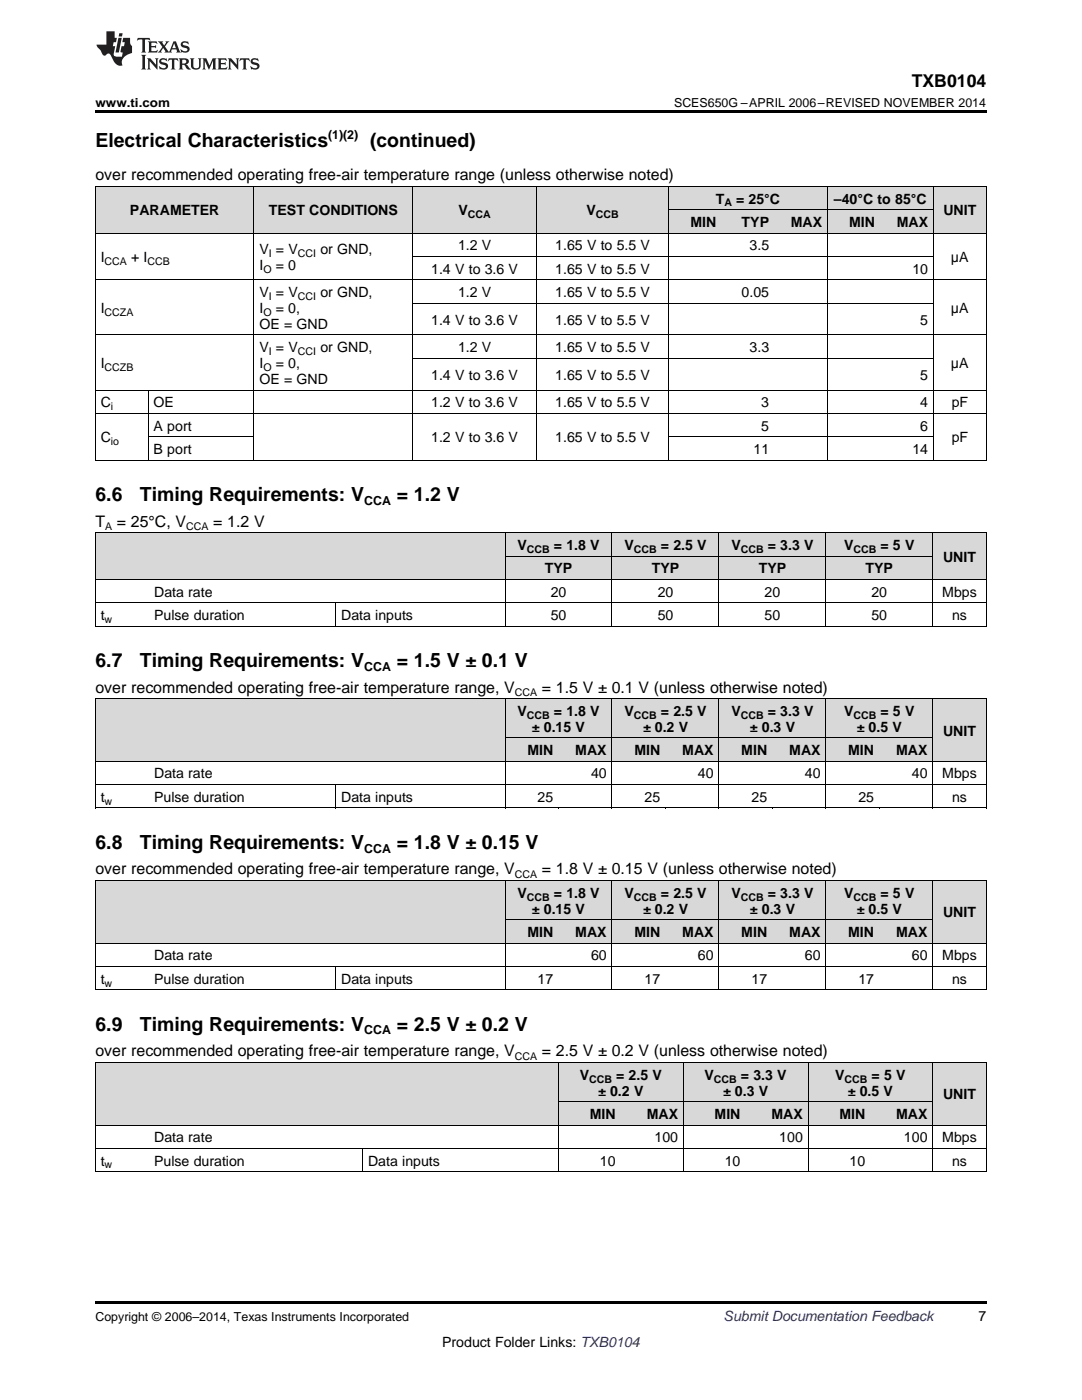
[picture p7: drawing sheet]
<svg xmlns="http://www.w3.org/2000/svg" width="216mm" height="279mm" viewBox="0 0 216 279" stroke-linecap="round" stroke-linejoin="round" font-family="sans-serif">
<g fill="#d8d8d8">
<path d="M19 212.1h10.7v12.5h-10.7z"/>
<path d="M29.7 212.1h42.7v12.5h-42.7z"/>
<path d="M72.4 212.1h39.1v12.5h-39.1z"/>
<path d="M111.5 219.9h12.4v4.7h-12.4z"/>
<path d="M123.9 219.9h12.5v4.7h-12.5z"/>
<path d="M136.4 219.9h12.4v4.7h-12.4z"/>
<path d="M148.8 219.9h12.5v4.7h-12.5z"/>
<path d="M161.3 219.9h12.4v4.7h-12.4z"/>
<path d="M173.7 219.9h12.5v4.7h-12.5z"/>
<path d="M186.2 212.1h10.6v12.5h-10.6z"/>
<path d="M111.5 212.1h12.4v7.8h-12.4z"/>
<path d="M123.9 212.1h12.5v7.8h-12.5z"/>
<path d="M136.4 212.1h12.4v7.8h-12.4z"/>
<path d="M148.8 212.1h12.5v7.8h-12.5z"/>
<path d="M161.3 212.1h12.4v7.8h-12.4z"/>
<path d="M173.7 212.1h12.5v7.8h-12.5z"/>
<path d="M19 175.8h10.7v12.5h-10.7z"/>
<path d="M29.7 175.8h37.3v12.5h-37.3z"/>
<path d="M67 175.8h33.8v12.5h-33.8z"/>
<path d="M100.8 183.6h10.7v4.7h-10.7z"/>
<path d="M111.5 183.6h10.7v4.7h-10.7z"/>
<path d="M122.2 183.6h10.6v4.7h-10.6z"/>
<path d="M132.8 183.6h10.7v4.7h-10.7z"/>
<path d="M143.5 183.6h10.7v4.7h-10.7z"/>
<path d="M154.2 183.6h10.6v4.7h-10.6z"/>
<path d="M164.8 183.6h10.7v4.7h-10.7z"/>
<path d="M175.5 183.6h10.7v4.7h-10.7z"/>
<path d="M186.2 175.8h10.6v12.5h-10.6z"/>
<path d="M100.8 175.8h10.7v7.8h-10.7z"/>
<path d="M111.5 175.8h10.7v7.8h-10.7z"/>
<path d="M122.2 175.8h10.6v7.8h-10.6z"/>
<path d="M132.8 175.8h10.7v7.8h-10.7z"/>
<path d="M143.5 175.8h10.7v7.8h-10.7z"/>
<path d="M154.2 175.8h10.6v7.8h-10.6z"/>
<path d="M164.8 175.8h10.7v7.8h-10.7z"/>
<path d="M175.5 175.8h10.7v7.8h-10.7z"/>
<path d="M19 139.5h10.7v12.5h-10.7z"/>
<path d="M29.7 139.5h37.3v12.5h-37.3z"/>
<path d="M67 139.5h33.8v12.5h-33.8z"/>
<path d="M100.8 147.3h10.7v4.7h-10.7z"/>
<path d="M111.5 147.3h10.7v4.7h-10.7z"/>
<path d="M122.2 147.3h10.6v4.7h-10.6z"/>
<path d="M132.8 147.3h10.7v4.7h-10.7z"/>
<path d="M143.5 147.3h10.7v4.7h-10.7z"/>
<path d="M154.2 147.3h10.6v4.7h-10.6z"/>
<path d="M164.8 147.3h10.7v4.7h-10.7z"/>
<path d="M175.5 147.3h10.7v4.7h-10.7z"/>
<path d="M186.2 139.5h10.6v12.5h-10.6z"/>
<path d="M100.8 139.5h10.7v7.8h-10.7z"/>
<path d="M111.5 139.5h10.7v7.8h-10.7z"/>
<path d="M122.2 139.5h10.6v7.8h-10.6z"/>
<path d="M132.8 139.5h10.7v7.8h-10.7z"/>
<path d="M143.5 139.5h10.7v7.8h-10.7z"/>
<path d="M154.2 139.5h10.6v7.8h-10.6z"/>
<path d="M164.8 139.5h10.7v7.8h-10.7z"/>
<path d="M175.5 139.5h10.7v7.8h-10.7z"/>
<path d="M19 106.4h10.7v9.3h-10.7z"/>
<path d="M29.7 106.4h37.3v9.3h-37.3z"/>
<path d="M67 106.4h33.8v9.3h-33.8z"/>
<path d="M100.8 111h10.7v4.7h-10.7z"/>
<path d="M111.5 111h10.7v4.7h-10.7z"/>
<path d="M122.2 111h10.6v4.7h-10.6z"/>
<path d="M132.8 111h10.7v4.7h-10.7z"/>
<path d="M143.5 111h10.7v4.7h-10.7z"/>
<path d="M154.2 111h10.6v4.7h-10.6z"/>
<path d="M164.8 111h10.7v4.7h-10.7z"/>
<path d="M175.5 111h10.7v4.7h-10.7z"/>
<path d="M186.2 106.4h10.6v9.3h-10.6z"/>
<path d="M100.8 106.4h10.7v4.6h-10.7z"/>
<path d="M111.5 106.4h10.7v4.6h-10.7z"/>
<path d="M122.2 106.4h10.6v4.6h-10.6z"/>
<path d="M132.8 106.4h10.7v4.6h-10.7z"/>
<path d="M143.5 106.4h10.7v4.6h-10.7z"/>
<path d="M154.2 106.4h10.6v4.6h-10.6z"/>
<path d="M164.8 106.4h10.7v4.6h-10.7z"/>
<path d="M175.5 106.4h10.7v4.6h-10.7z"/>
<path d="M19 37.3h10.6v9.3h-10.6z"/>
<path d="M29.6 37.3h21.1v9.3h-21.1z"/>
<path d="M50.7 37.3h31.7v9.3h-31.7z"/>
<path d="M82.4 37.3h24.7v9.3h-24.7z"/>
<path d="M107.1 37.3h26.4v9.3h-26.4z"/>
<path d="M133.5 41.9h10.5v4.7h-10.5z"/>
<path d="M144 41.9h10.6v4.7h-10.6z"/>
<path d="M154.6 41.9h10.5v4.7h-10.5z"/>
<path d="M165.1 41.9h10.6v4.7h-10.6z"/>
<path d="M175.7 41.9h10.6v4.7h-10.6z"/>
<path d="M186.3 37.3h10.5v9.3h-10.5z"/>
<path d="M133.5 37.3h10.5v4.6h-10.5z"/>
<path d="M144 37.3h10.6v4.6h-10.6z"/>
<path d="M154.6 37.3h10.5v4.6h-10.5z"/>
<path d="M165.1 37.3h10.6v4.6h-10.6z"/>
<path d="M175.7 37.3h10.6v4.6h-10.6z"/>
</g>
<g fill="#000">
<path d="M19 22h177.8v.5h-177.8zM19 91.8l.2 .1zM50.6 91.8l.1 .1zM82.3 91.8l.1 .1zM107 91.8l.1 .1zM133.3 91.8l.2 .1zM143.9 91.8l.1 .1zM154.5 91.8l.1 .1zM165 91.8l.1 .1zM175.6 91.8l.1 .1zM186.2 91.8l.1 .1zM196.7 91.8l.1 .1z"/>
<path d="M19 125h.2zM66.9 125h.1zM100.7 125h.1zM111.4 125h.1zM122.1 125h.1zM132.7 125h.1zM143.4 125h.1zM154.1 125h.1zM164.7 125h.1zM175.4 125h.1zM186.1 125h.1zM196.7 125h.1z"/>
<path d="M19 161.3h.2zM66.9 161.3h.1zM100.7 161.3h.1zM111.4 161.3h.1zM122.1 161.3h.1zM132.7 161.3h.1zM143.4 161.3h.1zM154.1 161.3h.1zM164.7 161.3h.1zM175.4 161.3h.1zM186.1 161.3h.1zM196.7 161.3h.1z"/>
<path d="M19 197.6h.2zM66.9 197.6h.1zM100.7 197.6h.1zM111.4 197.6h.1zM122.1 197.6h.1zM132.7 197.6h.1zM143.4 197.6h.1zM154.1 197.6h.1zM164.7 197.6h.1zM175.4 197.6h.1zM186.1 197.6h.1zM196.7 197.6h.1z"/>
<path d="M19 233.9h.2zM72.3 233.9h.1zM111.4 233.9h.1zM123.8 233.9h.1zM136.3 233.9h.1zM148.7 233.9h.1zM161.2 233.9h.1zM173.6 233.9h.1zM186.1 233.9h.1zM196.7 233.9h.1zM19 259.7h177.8v.5h-177.8z"/>
</g>
<g fill="none" stroke="#000" stroke-width=".2">
<path d="M19 37.2h177.8M19.1 37.2v54.7M50.7 37.2v54.7M82.4 37.2v54.7M107 37.2v54.7M133.4 37.2v54.7M165.1 37.2v54.7M186.2 37.2v54.7M196.8 37.2v54.7M19 55.8h177.8M19 46.5h177.8M82.4 51.2h103.9"/>
<path d="M133.5 41.9h52.7M19 77.8h177.8M19 66.8h177.8M29.5 77.9v14M82.4 71.5h103.9M82.4 60.5h103.9M19 91.8h177.8M19 82.5h177.8M29.6 87.2h21.1M133.5 87.2h52.8M19 106.3h177.8v18.7M19 115.6h177.8"/>
<path d="M19.1 106.3v18.7M100.8 106.3v18.7M100.8 111h85.3M122.1 106.3v18.7M143.5 106.3v18.7M164.8 106.3v18.7M186.1 106.3v18.7M19 139.4h177.8M19 124.9h177.8M19 120.3h177.8M19.1 139.5v21.8M67 120.3v4.7"/>
<path d="M100.8 139.5v21.8M122.1 139.5v21.8M143.5 139.5v21.8M164.8 139.5v21.8M186.1 139.5v21.8M196.8 139.5v21.8M19 156.6h177.8M19 151.9h177.8M67 156.6v4.7M100.8 147.3h85.3M19 175.7l177.8 .1v21.8M19 161.2h177.8"/>
<path d="M19.1 175.8v21.8M100.8 175.8v21.8M122.1 175.8v21.8M143.5 175.8v21.8M164.8 175.8v21.8M186.1 175.8v21.8M19 197.5h177.8M19 192.9h177.8M19 188.2h177.8M67 192.9v4.7M100.8 183.6h85.3M19 212l177.8 .1v21.8"/>
<path d="M19.1 212.1v21.8M111.4 212.1v21.8M111.5 219.9h74.7M136.3 212.1v21.8M161.2 212.1v21.8M186.1 212.1v21.8M19 233.8h177.8M19 229.2h177.8M19 224.5h177.8M72.3 229.2v4.7"/>
</g>
<g fill="#231f20">
<path d="M27.5 7.6l-.1 .5 .4-.2h.6v.1v2.1l-.2 .4h1l-.3-.4v-2.1l.1-.1h.5l.5 .2-.2-.5zM29.5 8.3l.2 .3v1.5l-.2 .4h1.8l.2-.6a1.04 1.04 0 0 1-1.3 .2v-.7h.6l.3 .2v-.6l-.3 .2h-.6v-.6l.8-.1 .4 .3-.2-.5zM31.5 8.3l.9 1.1-.9 1.1h.8l-.2-.2 .5-.7 .4 .7-.2 .2h1.5l-.1-.2 .1-.4h.9l.1 .4-.2 .2h1l-.3-.3-.7-1.9h-.5l-.9 2-.8-1 .9-1h-.8l.1 .3-.3 .5-.4-.6 .2-.2zM34.7 8.6l.4 1h-.7zM36.3 8.4a.63 .63 0 0 0-.2 .7 .63 .63 0 0 0 .6 .4l.6 .2 .1 .2a.75 .75 0 0 1-.7 .4 .75 .75 0 0 1-.6-.5l.1 .7 .1-.1a1.11 1.11 0 0 0 1.5-.6 1.13 1.13 0 0 0-1.2-.8l-.1-.4a1.04 1.04 0 0 1 1.2 .2l-.2-.5-.1 .1-.5-.2zM28.2 10.9l.2 .4v2.2l-.2 .4h1l-.3-.4v-2.2l.3-.4zM29.3 11.6l.3 .4v1.5l-.3 .4h.8l-.2-.4v-1.3l1.5 1.7v-1.9l.2-.4h-.7l.2 .4v.9l-1.1-1.3zM32 11.8a.62 .62 0 0 0-.2 .7 .62 .62 0 0 0 .6 .4l.6 .1 .1 .3a.76 .76 0 0 1-.7 .3 .76 .76 0 0 1-.6-.4l.1 .7 .1-.1a1.11 1.11 0 0 0 1.5-.6 1.13 1.13 0 0 0-1.2-.8l-.1-.4a1.04 1.04 0 0 1 1.2 .2l-.2-.6-.1 .1-.5-.1zM33.7 11.6l-.2 .6a.61 .61 0 0 1 .8-.3v1.6l-.2 .4h.9l-.2-.4v-1.6a.63 .63 0 0 1 .8 .3l-.2-.6zM35.6 11.6l.3 .4v1.5l-.3 .4h1l-.2-.2v-.8l.5 .2a.76 .76 0 0 0 1.2 .7l-1-1a.58 .58 0 0 0 .6-.5 .58 .58 0 0 0-.5-.6zM36.4 11.9h.1a.45 .45 0 0 1 .5 .1 .45 .45 0 0 1 .1 .5l-.7 .2zM37.9 11.6l.2 .2a2.17 2.17 0 0 0 .3 1.9 .99 .99 0 0 0 1.6-.6v-1.1l.2-.4h-.7l.2 .2a1.92 1.92 0 0 1-.2 1.8 .6 .6 0 0 1-.9-.5v-1.1l.2-.4zM40.4 11.6l.2 .4v1.5l-.2 .4h.7l-.2-.4v-1.4l.8 1.8 .8-1.8v1.4l-.2 .4h.9l-.2-.4v-1.5l.2-.4h-.8l-.6 1.5-.6-1.5zM43.4 11.6l.2 .4v1.5l-.2 .4h1.8l.2-.6a1.04 1.04 0 0 1-1.3 .1v-.6h.5l.4 .2v-.6l-.4 .2h-.5v-.7h.8l.3 .3-.1-.6zM45.5 11.6l.2 .4v1.5l-.2 .4h.7l-.2-.4v-1.3l1.5 1.7v-1.9l.2-.4h-.7l.2 .4v.9l-1.1-1.3zM47.9 11.6l-.1 .6a.61 .61 0 0 1 .8-.3v1.6l-.3 .4h1l-.3-.4 .1-1.6a.63 .63 0 0 1 .7 .3l-.1-.6zM50.2 11.8a.62 .62 0 0 0-.2 .7 .62 .62 0 0 0 .6 .4l.6 .1 .2 .3a.76 .76 0 0 1-.8 .3 .76 .76 0 0 1-.6-.4l.1 .7 .2-.1a1.11 1.11 0 0 0 1.5-.6 1.13 1.13 0 0 0-1.3-.8l-.1-.4a1.04 1.04 0 0 1 1.2 .2l-.1-.6-.2 .1-.5-.1z"/>
<path d="M21.2 6.3v2.6h-1.9l.1 .4 .7 .9a.91 .91 0 0 0 1 .8 .56 .56 0 0 1 .5-.3 .56 .56 0 0 1 .5 .3l.4 .8a1.53 1.53 0 0 0 1.9 1.2 1.54 1.54 0 0 1 1-2.1l.9-.3v-1.4a1.52 1.52 0 0 1-.3-1.6h-1.4l-.2 .8h.5l-.2 .8h-.4l-.2 1v.2l.4 .1-.2 .8a1.93 1.93 0 0 1-1.6-.3l.3-1.8h-.5l.2-.8h.4l.2-.8h-.4v-1.3zM23.6 7.6l-.6 2.9h.7l.6-2.9zM23.8 6.6l-.1 .7h.6l.2-.7z"/>
</g>
<g font-size="3.9">
<text x="19" y="29.3">Electrical Characteristics</text>
<text x="73.8" y="29.3">(continued)</text>
<text x="19" y="99.9">6.6</text>
<text x="27.9" y="99.9">Timing Requirements: V</text>
<text x="79.2" y="99.9">= 1.2 V</text>
<text x="19" y="133.1">6.7</text>
<text x="27.9" y="133.1">Timing Requirements: V</text>
<text x="79.2" y="133.1">= 1.5 V ± 0.1 V</text>
<text x="19" y="169.4">6.8</text>
<text x="27.9" y="169.4">Timing Requirements: V</text>
<text x="79.2" y="169.4">= 1.8 V ± 0.15 V</text>
<text x="19" y="205.7">6.9</text>
<text x="27.9" y="205.7">Timing Requirements: V</text>
<text x="79.2" y="205.7">= 2.5 V ± 0.2 V</text>
</g>
<text font-size="3.5" x="181.9" y="17.3">TXB0104</text>
<g font-size="3.2">
<text x="19" y="36">over recommended operating free-air temperature range (unless otherwise noted)</text>
<text x="19" y="105.1">T</text>
<text x="23.3" y="105.1">= 25°C, V</text>
<text x="42.5" y="105.1">= 1.2 V</text>
<text x="19" y="138.2">over recommended operating free-air temperature range, V</text>
<text x="108.1" y="138.2">= 1.5 V ± 0.1 V (unless otherwise noted)</text>
<text x="19" y="174.5">over recommended operating free-air temperature range, V</text>
<text x="108.1" y="174.5">= 1.8 V ± 0.15 V (unless otherwise noted)</text>
<text x="19" y="210.8">over recommended operating free-air temperature range, V</text>
<text x="108.1" y="210.8">= 2.5 V ± 0.2 V (unless otherwise noted)</text>
</g>
<g font-size="2.8">
<text x="142.8" y="40.6">T</text>
<text x="146.9" y="40.6">= 25°C</text>
<text x="166.4" y="40.6">–40°C to 85°C</text>
<text x="25.9" y="43">PARAMETER</text>
<text x="53.7" y="43">TEST CONDITIONS</text>
<text x="91.5" y="43">V</text>
<text x="117" y="43">V</text>
<text x="137.8" y="45.3">MIN</text>
<text x="148" y="45.3">TYP</text>
<text x="157.8" y="45.3">MAX</text>
<text x="169.4" y="45.3">MIN</text>
<text x="178.9" y="45.3">MAX</text>
<text x="188.2" y="43">UNIT</text>
<text x="20.1" y="52.3">I</text>
<text x="26.2" y="52.3">+ I</text>
<text x="51.8" y="50.7">V = V</text>
<text x="51.8" y="53.9">I</text>
<text x="55" y="53.9">= 0</text>
<text x="63.9" y="50.7">or GND,</text>
<text x="91.4" y="50">1.2 V</text>
<text x="110.8" y="50">1.65 V to 5.5 V</text>
<text x="149.6" y="50">3.5</text>
<text x="189.8" y="52.3">μA</text>
<text x="51.8" y="59.3">V = V</text>
<text x="63.9" y="59.3">or GND,</text>
<text x="86" y="54.6">1.4 V to 3.6 V</text>
<text x="91.4" y="59.3">1.2 V</text>
<text x="110.8" y="54.6">1.65 V to 5.5 V</text>
<text x="110.8" y="59.3">1.65 V to 5.5 V</text>
<text x="148" y="59.3">0.05</text>
<text x="182.1" y="54.6">10</text>
<text x="20.1" y="62.4">I</text>
<text x="51.8" y="62.4">I</text>
<text x="51.8" y="65.6">OE = GND</text>
<text x="55" y="62.4">= 0,</text>
<text x="86" y="64.8">1.4 V to 3.6 V</text>
<text x="110.8" y="64.8">1.65 V to 5.5 V</text>
<text x="183.6" y="64.8">5</text>
<text x="189.8" y="62.4">μA</text>
<text x="51.8" y="70.3">V = V</text>
<text x="63.9" y="70.3">or GND,</text>
<text x="91.4" y="70.3">1.2 V</text>
<text x="110.8" y="70.3">1.65 V to 5.5 V</text>
<text x="149.6" y="70.3">3.3</text>
<text x="20.1" y="73.4">I</text>
<text x="51.8" y="73.4">I</text>
<text x="51.8" y="76.6">OE = GND</text>
<text x="55" y="73.4">= 0,</text>
<text x="86" y="75.8">1.4 V to 3.6 V</text>
<text x="110.8" y="75.8">1.65 V to 5.5 V</text>
<text x="183.6" y="75.8">5</text>
<text x="189.8" y="73.4">μA</text>
<text x="20.1" y="81.3">C</text>
<text x="30.7" y="81.3">OE</text>
<text x="86" y="81.3">1.2 V to 3.6 V</text>
<text x="110.8" y="81.3">1.65 V to 5.5 V</text>
<text x="151.9" y="81.3">3</text>
<text x="183.6" y="81.3">4</text>
<text x="189.9" y="81.3">pF</text>
<text x="20.1" y="88.3">C</text>
<text x="30.7" y="85.9">A port</text>
<text x="86" y="88.3">1.2 V to 3.6 V</text>
<text x="110.8" y="88.3">1.65 V to 5.5 V</text>
<text x="151.9" y="85.9">5</text>
<text x="183.6" y="85.9">6</text>
<text x="189.9" y="88.3">pF</text>
<text x="30.7" y="90.6">B port</text>
<text x="150.4" y="90.6">11</text>
<text x="182.1" y="90.6">14</text>
<text x="103.3" y="109.7">V</text>
<text x="110.5" y="109.7">=</text>
<text x="113" y="109.7">1.8 V</text>
<text x="124.6" y="109.7">V</text>
<text x="131.9" y="109.7">=</text>
<text x="134.4" y="109.7">2.5 V</text>
<text x="145.9" y="109.7">V</text>
<text x="153.2" y="109.7">=</text>
<text x="155.7" y="109.7">3.3 V</text>
<text x="168.4" y="109.7">V</text>
<text x="175.7" y="109.7">= 5 V</text>
<text x="188.2" y="112.1">UNIT</text>
<text x="30.8" y="119.1">Data rate</text>
<text x="108.7" y="114.4">TYP</text>
<text x="109.9" y="119.1">20</text>
<text x="130.1" y="114.4">TYP</text>
<text x="131.2" y="119.1">20</text>
<text x="151.4" y="114.4">TYP</text>
<text x="152.6" y="119.1">20</text>
<text x="172.7" y="114.4">TYP</text>
<text x="173.9" y="119.1">20</text>
<text x="188" y="119.1">Mbps</text>
<text x="20.1" y="123.7">t</text>
<text x="30.8" y="123.7">Pulse duration</text>
<text x="68.1" y="123.7">Data inputs</text>
<text x="109.9" y="123.7">50</text>
<text x="131.2" y="123.7">50</text>
<text x="152.6" y="123.7">50</text>
<text x="173.9" y="123.7">50</text>
<text x="190" y="123.7">ns</text>
<text x="103.3" y="142.9">V</text>
<text x="110.5" y="142.9">=</text>
<text x="113" y="142.9">1.8 V</text>
<text x="124.6" y="142.9">V</text>
<text x="131.9" y="142.9">=</text>
<text x="134.4" y="142.9">2.5 V</text>
<text x="145.9" y="142.9">V</text>
<text x="153.2" y="142.9">=</text>
<text x="155.7" y="142.9">3.3 V</text>
<text x="168.4" y="142.9">V</text>
<text x="175.7" y="142.9">= 5 V</text>
<text x="106.2" y="146">± 0.15 V</text>
<text x="128.3" y="146">± 0.2 V</text>
<text x="149.6" y="146">± 0.3 V</text>
<text x="171" y="146">± 0.5 V</text>
<text x="188.2" y="146.8">UNIT</text>
<text x="30.8" y="155.4">Data rate</text>
<text x="105.2" y="150.7">MIN</text>
<text x="114.8" y="150.7">MAX</text>
<text x="117.9" y="155.4">40</text>
<text x="126.6" y="150.7">MIN</text>
<text x="136.1" y="150.7">MAX</text>
<text x="139.3" y="155.4">40</text>
<text x="147.9" y="150.7">MIN</text>
<text x="157.5" y="150.7">MAX</text>
<text x="160.6" y="155.4">40</text>
<text x="169.2" y="150.7">MIN</text>
<text x="178.8" y="150.7">MAX</text>
<text x="182" y="155.4">40</text>
<text x="188" y="155.4">Mbps</text>
<text x="20.1" y="160">t</text>
<text x="30.8" y="160">Pulse duration</text>
<text x="68.1" y="160">Data inputs</text>
<text x="107.3" y="160">25</text>
<text x="128.6" y="160">25</text>
<text x="150" y="160">25</text>
<text x="171.3" y="160">25</text>
<text x="190" y="160">ns</text>
<text x="103.3" y="179.2">V</text>
<text x="110.5" y="179.2">=</text>
<text x="113" y="179.2">1.8 V</text>
<text x="124.6" y="179.2">V</text>
<text x="131.9" y="179.2">=</text>
<text x="134.4" y="179.2">2.5 V</text>
<text x="145.9" y="179.2">V</text>
<text x="153.2" y="179.2">=</text>
<text x="155.7" y="179.2">3.3 V</text>
<text x="168.4" y="179.2">V</text>
<text x="175.7" y="179.2">= 5 V</text>
<text x="106.2" y="182.4">± 0.15 V</text>
<text x="128.3" y="182.4">± 0.2 V</text>
<text x="149.6" y="182.4">± 0.3 V</text>
<text x="171" y="182.4">± 0.5 V</text>
<text x="188.2" y="183.1">UNIT</text>
<text x="30.8" y="191.7">Data rate</text>
<text x="105.2" y="187">MIN</text>
<text x="114.8" y="187">MAX</text>
<text x="117.9" y="191.7">60</text>
<text x="126.6" y="187">MIN</text>
<text x="136.1" y="187">MAX</text>
<text x="139.3" y="191.7">60</text>
<text x="147.9" y="187">MIN</text>
<text x="157.5" y="187">MAX</text>
<text x="160.6" y="191.7">60</text>
<text x="169.2" y="187">MIN</text>
<text x="178.8" y="187">MAX</text>
<text x="182" y="191.7">60</text>
<text x="188" y="191.7">Mbps</text>
<text x="20.1" y="196.3">t</text>
<text x="30.8" y="196.3">Pulse duration</text>
<text x="68.1" y="196.3">Data inputs</text>
<text x="107.3" y="196.3">17</text>
<text x="128.6" y="196.3">17</text>
<text x="150" y="196.3">17</text>
<text x="171.3" y="196.3">17</text>
<text x="190" y="196.3">ns</text>
<text x="115.7" y="215.5">V</text>
<text x="122.9" y="215.5">=</text>
<text x="125.4" y="215.5">2.5 V</text>
<text x="140.6" y="215.5">V</text>
<text x="147.8" y="215.5">=</text>
<text x="150.3" y="215.5">3.3 V</text>
<text x="166.7" y="215.5">V</text>
<text x="173.9" y="215.5">= 5 V</text>
<text x="119.4" y="218.7">± 0.2 V</text>
<text x="144.3" y="218.7">± 0.3 V</text>
<text x="169.2" y="218.7">± 0.5 V</text>
<text x="188.2" y="219.4">UNIT</text>
<text x="30.8" y="228">Data rate</text>
<text x="117.7" y="223.3">MIN</text>
<text x="129" y="223.3">MAX</text>
<text x="130.6" y="228">100</text>
<text x="142.6" y="223.3">MIN</text>
<text x="154" y="223.3">MAX</text>
<text x="155.5" y="228">100</text>
<text x="167.5" y="223.3">MIN</text>
<text x="178.8" y="223.3">MAX</text>
<text x="180.4" y="228">100</text>
<text x="188" y="228">Mbps</text>
<text x="20.1" y="232.6">t</text>
<text x="30.8" y="232.6">Pulse duration</text>
<text x="73.4" y="232.6">Data inputs</text>
<text x="119.7" y="232.6">10</text>
<text x="144.6" y="232.6">10</text>
<text x="169.5" y="232.6">10</text>
<text x="190" y="232.6">ns</text>
<text x="195.3" y="263.6">7</text>
<text x="88.2" y="268.9">Product Folder Links: TXB0104</text>
</g>
<text font-size="2.8" fill="#0000c8" x="144.4" y="263.6">Submit Documentation Feedback</text>
<g font-size="2.5">
<text x="19" y="21.4">www.ti.com</text>
<text x="134.5" y="21.4">SCES650G –APRIL 2006–REVISED NOVEMBER 2014</text>
<text x="65.5" y="27.7">(1)(2)</text>
<text x="72.7" y="100.7">CCA</text>
<text x="72.7" y="133.8">CCA</text>
<text x="72.7" y="170.1">CCA</text>
<text x="72.7" y="206.4">CCA</text>
<text x="19" y="263.6">Copyright © 2006–2014, Texas Instruments Incorporated</text>
</g>
<g font-size="2.1">
<text x="144.5" y="41.2">A</text>
<text x="93.3" y="43.5">CCA</text>
<text x="118.9" y="43.5">CCB</text>
<text x="20.9" y="52.8">CCA</text>
<text x="29.4" y="52.8">CCB</text>
<text x="53.7" y="51.3">I</text>
<text x="59.4" y="51.3">CCI</text>
<text x="52.6" y="54.4">O</text>
<text x="53.7" y="59.8">I</text>
<text x="59.4" y="59.8">CCI</text>
<text x="20.9" y="63">CCZA</text>
<text x="52.6" y="63">O</text>
<text x="53.7" y="70.8">I</text>
<text x="59.4" y="70.8">CCI</text>
<text x="20.9" y="74">CCZB</text>
<text x="52.6" y="74">O</text>
<text x="22.1" y="81.8">i</text>
<text x="22.1" y="88.8">io</text>
<text x="21" y="105.7">A</text>
<text x="37.1" y="105.7">CCA</text>
<text x="105.1" y="110.3">CCB</text>
<text x="126.5" y="110.3">CCB</text>
<text x="147.8" y="110.3">CCB</text>
<text x="170.3" y="110.3">CCB</text>
<text x="20.9" y="124.3">w</text>
<text x="102.7" y="138.9">CCA</text>
<text x="105.1" y="143.4">CCB</text>
<text x="126.5" y="143.4">CCB</text>
<text x="147.8" y="143.4">CCB</text>
<text x="170.3" y="143.4">CCB</text>
<text x="20.9" y="160.6">w</text>
<text x="102.7" y="175.2">CCA</text>
<text x="105.1" y="179.7">CCB</text>
<text x="126.5" y="179.7">CCB</text>
<text x="147.8" y="179.7">CCB</text>
<text x="170.3" y="179.7">CCB</text>
<text x="20.9" y="196.9">w</text>
<text x="102.7" y="211.5">CCA</text>
<text x="117.5" y="216">CCB</text>
<text x="142.5" y="216">CCB</text>
<text x="168.5" y="216">CCB</text>
<text x="20.9" y="233.2">w</text>
</g>
</svg>
